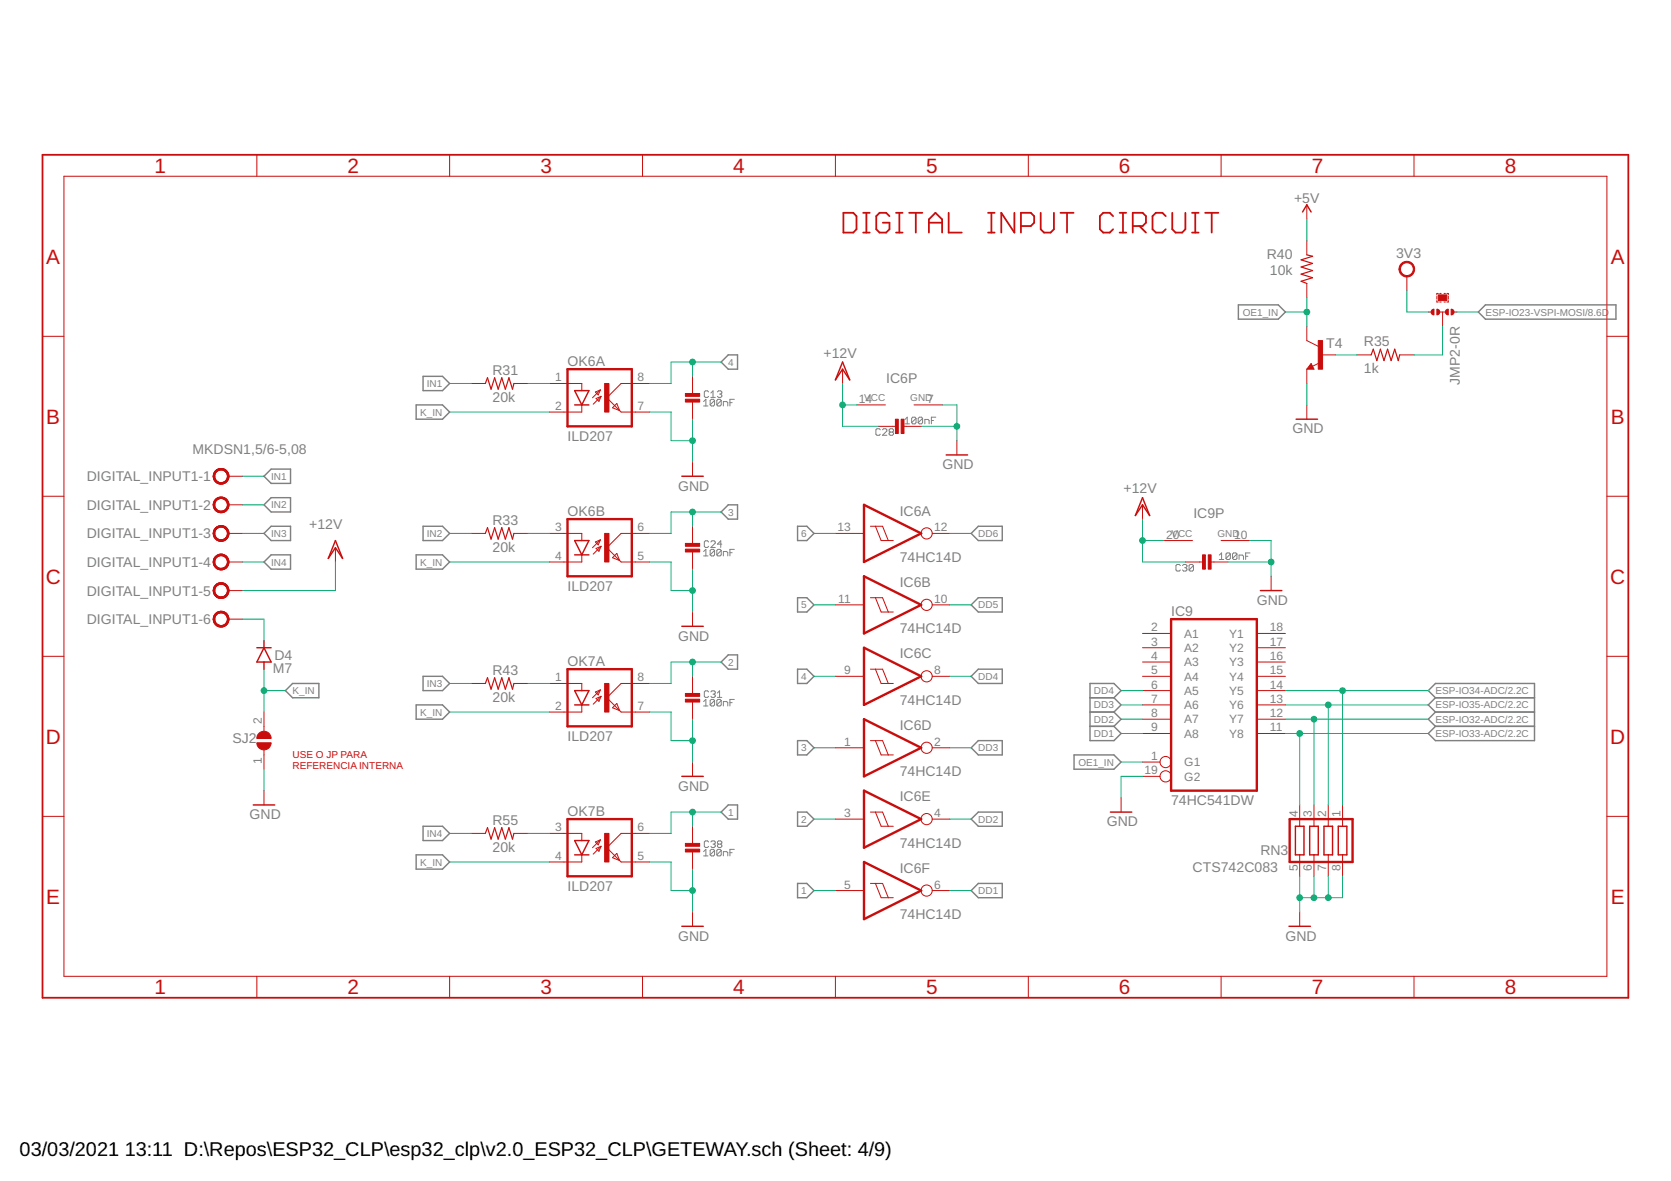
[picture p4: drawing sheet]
<svg xmlns="http://www.w3.org/2000/svg" width="297mm" height="210mm" viewBox="0 0 297 210" stroke-linecap="round" stroke-linejoin="round" font-family="sans-serif">
<g fill="none" stroke="#808080" stroke-width=".18">
<path d="M125.1 71.4l.4-.4v1.2M125.1 72.2h.8M126 69.7l-.2-.2h-.4l-.2 .2v.7l.2 .2h.4l.2-.2M126.4 70.6h.7M126.4 69.8l.3-.3v1.1M127 71.2v.7l-.2 .3h-.4l-.2-.3M127 71.2l-.2-.2h-.4l-.2 .2v.7M127 71.2l-.8 .7M127.5 69.7l.2-.2h.4l.2 .2-.2 .3M127.9 70h.2M128.1 70l.2 .3-.2 .3h-.4l-.2-.2M128.2 71.2v.7l-.2 .3h-.4l-.2-.3"/>
<path d="M128.2 71.2l-.2-.2h-.4l-.2 .2v.7M128.2 71.2l-.8 .7M128.6 72.2v-.8h.6l.2 .2v.6M129.8 71.6h.4M130.5 71h-.7v1.2M156.5 76.4l-.2-.2h-.4l-.2 .2v.8l.2 .2h.4l.2-.2M156.9 76.4l.2-.2h.4l.1 .2v.2l-.7 .8h.7M158.2 76.8l-.1-.2v-.2l.1-.2h.4l.2 .2v.2l-.2 .2M158.2 76.8l-.1 .2 .1 .4h.4l.2-.2v-.2l-.2-.2M158.2 76.8h.4M160.9 74.5l.4-.4v1.2M160.9 75.3h.8"/>
<path d="M162.8 74.4v.7l-.2 .2h-.4l-.1-.2M162.8 74.4l-.2-.3h-.4l-.1 .3v.7M162.8 74.4l-.7 .7M164 74.4v.7l-.2 .2h-.4l-.2-.2M164 74.4l-.2-.3h-.4l-.2 .3v.7M164 74.4l-.8 .7M164.4 75.3v-.8h.6l.2 .2v.6M165.6 74.7h.3M166.3 74.1h-.7v1.2M125.1 98l.4-.4v1.2M125.1 98.8h.8M126 96.3l-.2-.2h-.4l-.2 .2v.8l.2 .2h.4l.2-.2"/>
<path d="M126.4 96.3l.2-.2h.3l.2 .2v.2l-.7 .8h.7M127 97.8l-.2-.2h-.4l-.2 .2v.8M127 97.8v.8l-.2 .2h-.4l-.2-.2M127 97.8l-.8 .8M128.2 97.8l-.2-.2h-.4l-.2 .2v.8M128.2 97.8v.8l-.2 .2h-.4l-.2-.2M128.2 97.8l-.8 .8M128.3 96.7h-.8l.6-.6v1.2M128.6 98.8v-.8h.6l.2 .2v.6M129.8 98.2h.4M130.5 97.6h-.7v1.2M216.7 98.7l.4-.4v1.1"/>
<path d="M216.7 99.4h.8M218.7 98.5v.8l-.2 .1h-.4l-.2-.1M218.7 98.5l-.2-.2h-.4l-.2 .2v.8M218.7 98.5l-.8 .8M219.9 98.5v.8l-.2 .1h-.4l-.2-.1M219.9 98.5l-.2-.2h-.4l-.2 .2v.8M219.9 98.5l-.8 .8M220.3 99.4v-.7h.6l.1 .2v.5M221.4 98.9h.4M222.2 98.3h-.8v1.1M209.8 100.5l-.2-.2h-.4l-.2 .2v.8l.2 .2h.4l.2-.2M210.2 100.5l.2-.2h.4l.2 .2-.2 .4"/>
<path d="M210.6 100.9h.2M210.8 100.9l.2 .2-.2 .4h-.4l-.2-.2M212.2 100.5l-.2-.2h-.4l-.2 .2v.8M212.2 100.5v.8l-.2 .2h-.4l-.2-.2M212.2 100.5l-.8 .8M125.1 124.7l.4-.4v1.2M125.1 125.5h.8M126 123l-.2-.2h-.4l-.2 .2v.8l.2 .2h.4l.2-.2M126.4 123l.2-.2h.3l.2 .2-.2 .4M126.7 123.4h.2M126.9 123.4l.2 .2v.2l-.2 .2h-.3l-.2-.2M127 124.5l-.2-.2h-.4l-.2 .2v.8"/>
<path d="M127 124.5v.8l-.2 .2h-.4l-.2-.2M127 124.5l-.8 .8M127.5 124h.8M127.5 123.2l.4-.4v1.2M128.2 124.5l-.2-.2h-.4l-.2 .2v.8M128.2 124.5v.8l-.2 .2h-.4l-.2-.2M128.2 124.5l-.8 .8M128.6 125.5v-.8h.6l.2 .2v.6M129.8 124.9h.4M130.5 124.3h-.7v1.2M125.1 151.4l.4-.4v1.1M125.1 152.1h.8"/>
<path d="M126 149.6l-.2-.1h-.4l-.2 .1v.8l.2 .2h.4l.2-.2M126.4 149.6l.2-.1h.3l.2 .1v.2l-.2 .2M126.7 150h.2M126.9 150l.2 .2v.2l-.2 .2h-.3l-.2-.2M127 151.2l-.2-.2h-.4l-.2 .2v.7M127 151.2v.7l-.2 .2h-.4l-.2-.2M127 151.2l-.8 .7M127.7 150l-.2-.2 .2-.3h.4l.2 .1-.2 .4M127.7 150l-.2 .2v.2l.2 .2h.4l.2-.2v-.2l-.2-.2M127.7 150h.4M128.2 151.2l-.2-.2h-.4l-.2 .2v.7M128.2 151.2v.7l-.2 .2h-.4l-.2-.2"/>
<path d="M128.2 151.2l-.8 .7M128.6 152.1v-.7h.6l.2 .2v.5M129.8 151.6h.4M130.5 151h-.7v1.1"/>
</g>
<g fill="none" stroke="#808080" stroke-width=".25">
<path d="M220.1 54.2h7.1l1.3 1.3-1.3 1.2h-7.1zM262.8 55.5l1.3-1.3h23.2v2.5h-23.2zM74 72h4.7l1.2 1.2-1.2 1.3h-4.7zM75.2 66.9h3.5l1.2 1.3-1.2 1.2h-3.5zM128.2 64.3l1.3-1.2h1.6v2.5h-1.6zM46.9 84.6l1.3-1.2h3.4v2.5h-3.4zM46.9 89.7l1.3-1.2h3.4v2.5h-3.4zM46.9 99.9l1.3-1.3h3.4v2.6h-3.4zM48.2 93.5h3.4v2.6h-3.4l-1.3-1.3zM74 98.6h4.7l1.2 1.3-1.2 1.3h-4.7zM75.2 93.5h3.5l1.2 1.3-1.2 1.3h-3.5zM128.2 91l1.3-1.3h1.6v2.6h-1.6z"/>
<path d="M141.8 93.5h1.6l1.3 1.3-1.3 1.3h-1.6zM172.6 94.8l1.3-1.3h4.3v2.6h-4.3zM128.2 117.7l1.3-1.3h1.6v2.5h-1.6zM141.8 118.9h1.6l1.3 1.3-1.3 1.3h-1.6zM141.8 106.2h1.6l1.3 1.3-1.3 1.3h-1.6zM172.6 107.5l1.3-1.3h4.3v2.6h-4.3zM52 121.5h4.7v2.5h-4.7l-1.3-1.3zM74 125.3h4.7l1.2 1.3-1.2 1.2h-4.7zM75.2 120.2h3.5l1.2 1.3-1.2 1.2h-3.5zM141.8 131.6h1.6l1.3 1.3-1.3 1.3h-1.6zM172.6 120.2l1.3-1.3h4.3v2.6h-4.3zM173.9 131.6h4.3v2.6h-4.3l-1.3-1.3z"/>
<path d="M190.9 134.2h7.1l1.3 1.2-1.3 1.3h-7.1zM193.8 124h4.2M193.8 126.6h4.2M193.8 129.1h4.2M198 124l1.3-1.3-1.3-1.2h-4.2v10.1h4.2l1.3-1.2-1.3-1.3M198 124l1.3 1.3-1.3 1.3M198 126.6l1.3 1.2-1.3 1.3M255.2 124l-1.3-1.3 1.3-1.2h17.6v10.1h-17.6l-1.3-1.2 1.3-1.3M255.2 124h17.6M255.2 124l-1.3 1.3 1.3 1.3M255.2 126.6h17.6M255.2 126.6l-1.3 1.2 1.3 1.3"/>
<path d="M255.2 129.1h17.6M74 151.9h4.7l1.2 1.3-1.2 1.3h-4.7zM75.2 146.9h3.5l1.2 1.2-1.2 1.3h-3.5zM128.2 144.3l1.3-1.2h1.6v2.5h-1.6zM141.8 144.3h1.6l1.3 1.3-1.3 1.3h-1.6zM141.8 157h1.6l1.3 1.3-1.3 1.3h-1.6zM172.6 145.6l1.3-1.3h4.3v2.6h-4.3zM172.6 158.3l1.3-1.3h4.3v2.6h-4.3z"/>
</g>
<g fill="none" stroke="#c90d0c" stroke-width=".32">
<path d="M7.6 27.5h281.9v149.8h-281.9zM149.9 37.8h1.8l.6 .6v2.3l-.6 .6h-1.8zM153.4 37.8h1.2M154 37.8v3.5M158.1 38.4l-.6-.6h-1.1l-.6 .6v2.3l.6 .6h1.1l.6-.6v-1.1h-1.2M159.3 37.8h1.1M159.9 37.8v3.5M161.6 37.8h2.4M162.8 37.8v3.5M165.1 39.6h2.4M168.6 37.8v3.5h2.4M175.6 37.8h1.2"/>
<path d="M176.2 37.8v3.5M180.3 37.8v3.5l-2.3-3.5v3.5M185 37.8v2.9l.6 .6h1.2l.5-.6v-2.9M188.5 37.8h2.3M189.7 37.8v3.5M197.9 38.4l-.6-.6h-1.2l-.6 .6v2.3l.6 .6h1.2l.6-.6M199 37.8h1.2M199.6 37.8v3.5M207.2 38.4l-.6-.6h-1.1l-.6 .6v2.3l.6 .6h1.1l.6-.6M208.4 37.8v2.9l.6 .6h1.1l.6-.6v-2.9M211.9 37.8h1.2M212.5 37.8v3.5"/>
<path d="M214.2 37.8h2.4M215.4 37.8v3.5M153.4 41.3h1.2M159.3 41.3h1.1M165.1 41.3v-2.3l1.2-1.2 1.2 1.2v2.3M175.6 41.3h1.2M181.5 40.2h1.7l.6-.6v-1.2l-.6-.6h-1.7v3.5M199 41.3h1.2M201.4 40.2h1.7l.6-.6v-1.2l-.6-.6h-1.7v3.5M202.5 40.2l1.2 1.1M211.9 41.3h1.2"/>
</g>
<g fill="none" stroke="#c90d0c" stroke-width=".18">
<path d="M11.4 31.3h274.2v142.2h-274.2zM45.7 27.5v3.8M79.9 27.5v3.8M114.2 27.5v3.8M148.5 27.5v3.8M182.8 27.5v3.8M217.1 27.5v3.8M232.3 36.4v2.5M251.4 27.5v3.8M7.6 59.8h3.8M232.3 58v2.5l2 1.1M232.3 42.8v2.5"/>
<path d="M232.3 50.4v2.5M250.1 49.1v2.5M253.9 55.5h.8M255.4 52.7v.5M255.4 53.4v.3h.3M255.7 52.2h-.3v.2M255.9 55.5h1M255.9 53.7h.3M255.9 52.2h.3M256.4 55.5v2.5M256.7 53.7h.2M256.7 52.2h.2"/>
<path d="M257.2 52.2h.3v.2M257.5 52.7v.5M257.5 53.4v.3h-.3M258.2 55.5h.8M285.6 59.8h3.9M83.7 68.2h2.6M91.4 68.2h2.5M97.7 68.2h5.7v1.2M103.4 72v1.2h-5.7M105.8 69.7l.9-.4-.4 .9zM106 70.8l.8-.4-.3 .9zM106.7 69.3l-1.4 1.4"/>
<path d="M106.8 70.4l-1.3 1.4M109.6 71.7l.6 1.3-1.3-.5zM115.5 68.2h-5.1l-2.5 2.5 2.5 2.5h5.1M123.1 66.9v3.3M123.1 71.2v3.3M149.8 65.6v2.6M152.3 72h5.1M156.1 75.8h3.3M160.4 75.8h3.3M162.5 72h5.1M170.1 78.3v2.6M232.3 65.6v2.6"/>
<path d="M232.3 72v2.5M233.1 64.6l.5 1h-1.3zM234.5 64.5l-1.2 .6M234.8 63.1h2.6M241.2 63.1h2.5M248.8 63.1h2.6M7.6 88.2h3.8M40.6 94.8h2.5M40.6 99.9h2.5M40.6 84.6h2.5M40.6 89.7h2.5M59.6 97.3v2.6"/>
<path d="M83.7 94.8h2.6M91.4 94.8h2.5M97.7 94.8h5.7v1.3M103.4 98.6v1.3h-5.7M105.8 96.3l.9-.4-.4 .9zM106 97.5l.8-.4-.3 .9zM106.7 95.9l-1.4 1.4M106.8 97.1l-1.3 1.4M109.6 98.4l.6 1.2-1.3-.5zM115.5 94.8h-5.1l-2.5 2.5 2.5 2.6h5.1M123.1 82.1v2.5M123.1 93.5v3.3"/>
<path d="M123.1 97.9v3.3M148.5 94.8h5.1M154.7 93.5h2.2l1 2.6M155.6 93.5l1 2.6h2.2M165.7 94.8h3.1M203.1 89.7v2.6M206.9 96.1h5.1M210.7 99.9h3.3M215 99.9h3.3M217.1 96.1h5M285.6 88.2h3.9M7.6 116.6h3.8"/>
<path d="M40.6 105h2.5M40.6 110h2.5M123.1 108.8v2.5M148.5 107.5h5.1M154.7 106.2h2.2l1 2.6M154.7 118.9h2.2l1 2.6M155.6 106.2l1 2.6h2.2M155.6 118.9l1 2.6h2.2M165.7 107.5h3.1M203.1 112.6h5.1M203.1 115.1h5.1M203.1 117.7h5.1"/>
<path d="M223.4 112.6h5.1M223.4 115.1h5.1M223.4 117.7h5.1M226 102.4v2.6M285.6 116.6h3.9M46.9 126.6v3.4M46.9 133.3v3.4M83.7 121.5h2.6M91.4 121.5h2.5M97.7 121.5h5.7v1.2M103.4 125.3v1.3h-5.7M105.8 123l.9-.4-.4 .9z"/>
<path d="M106 124.1l.8-.3-.3 .9zM106.7 122.6l-1.4 1.4M106.8 123.8l-1.3 1.4M109.6 125l.6 1.3-1.3-.5zM115.5 121.5h-5.1l-2.5 2.5 2.5 2.6h5.1M123.1 120.2v3.3M123.1 124.5v3.3M123.1 135.4v2.6M148.5 120.2h5.1M148.5 132.9h5.1M154.7 131.6h2.2l1 2.6M155.6 131.6l1 2.6h2.2"/>
<path d="M165.7 120.2h3.1M165.7 132.9h3.1M203.1 120.2h5.1M203.1 135.4h3.1M203.1 122.7h5.1M203.1 125.3h5.1M203.1 127.8h5.1M203.1 130.4h5.1M203.1 138h3.1M223.4 120.2h5.1M223.4 122.7h5.1M223.4 125.3h5.1"/>
<path d="M223.4 127.8h5.1M223.4 130.4h5.1M7.6 145.1h3.8M46.9 140.5v2.6M83.7 148.1h2.6M91.4 148.1h2.5M97.7 148.1h5.7v1.3M103.4 151.9v1.3h-5.7M105.8 149.6l.9-.3-.4 .9zM106 150.8l.8-.4-.3 .9zM106.7 149.3l-1.4 1.4M106.8 150.4l-1.3 1.4"/>
<path d="M109.6 151.7l.6 1.3-1.3-.6zM115.5 148.1h-5.1l-2.5 2.6 2.5 2.5h5.1M123.1 146.9v3.3M123.1 151.2v3.3M148.5 145.6h5.1M148.5 158.3h5.1M154.7 144.3h2.2l1 2.6M154.7 157h2.2l1 2.6M155.6 144.3l1 2.6h2.2M155.6 157l1 2.6h2.2M165.7 145.6h3.1M165.7 158.3h3.1"/>
<path d="M199.3 141.8v2.5M231 143.1v3.8M231 151.9v3.8M233.6 143.1v3.8M233.6 151.9v3.8M236.1 143.1v3.8M236.1 151.9v3.8M238.7 143.1v3.8M238.7 151.9v3.8M285.6 145.1h3.9M45.7 173.5v3.8M79.9 173.5v3.8"/>
<path d="M114.2 173.5v3.8M123.1 162.1v2.5M148.5 173.5v3.8M182.8 173.5v3.8M217.1 173.5v3.8M231 162.1v2.5M251.4 173.5v3.8"/>
<circle cx="164.7" cy="94.8" r=".99"/>
<circle cx="164.7" cy="107.5" r=".99"/>
<circle cx="164.7" cy="120.2" r=".99"/>
<circle cx="164.7" cy="132.9" r=".99"/>
<circle cx="207.2" cy="138" r=".99"/>
<circle cx="207.2" cy="135.4" r=".99"/>
<circle cx="164.7" cy="145.6" r=".99"/>
<circle cx="164.7" cy="158.3" r=".99"/>
</g>
<path d="M100.9 65.6h11.4v10.2h-11.4zM100.9 92.3h11.4v10.1h-11.4zM153.6 89.7l10.1 5.1-10.1 5.1zM100.9 118.9h11.4v10.2h-11.4zM153.6 102.4l10.1 5.1-10.1 5.1zM153.6 115.1l10.1 5.1-10.1 5.1zM208.2 110h15.2v30.5h-15.2zM153.6 127.8l10.1 5.1-10.1 5.1zM100.9 145.6h11.4v10.1h-11.4zM153.6 140.5l10.1 5.1-10.1 5.1zM153.6 153.2l10.1 5.1-10.1 5.1zM229.3 145.6h11.1v7.6h-11.1z" fill="none" stroke="#c90d0c" stroke-width=".42"/>
<g fill="none" stroke="#c90d0c" stroke-width=".25">
<path d="M231.5 37.7l.8-1.3 .8 1.3M102.2 69.4h2.5l-1.3 2.6zM102.2 72h2.5M149.8 64.3l1.2 3.2-1.2-1.9-1.3 1.9zM230.4 74.5h3.8M233.1 65.1l-.2 .3h.4l-.2-.5-.5 .6h.7M59.6 96.1l1.3 3.2-1.3-2-1.2 2zM102.2 96.1h2.5l-1.3 2.5zM102.2 98.6h2.5M121.2 84.6h3.8M168.2 80.9h3.8M203.1 88.5l1.3 3.1-1.3-1.9-1.3 1.9z"/>
<path d="M45.7 115.1h2.5M46.9 115.1l1.3 2.6h-2.5zM46.9 113.9v1.2M46.9 117.7v1.2M121.2 111.3h3.8M224 105h3.9M102.2 122.7h2.5l-1.3 2.6zM102.2 125.3h2.5M121.2 138h3.8M45 143.1h3.8M102.2 149.4h2.5l-1.3 2.5zM102.2 151.9h2.5"/>
<path d="M197.4 144.3h3.8M230.3 146.9h1.5v5h-1.5zM232.8 146.9h1.5v5h-1.5zM235.4 146.9h1.5v5h-1.5zM237.9 146.9h1.5v5h-1.5zM121.2 164.6h3.8M229.1 164.6h3.8"/>
</g>
<g fill="#c90d0c" stroke="#c90d0c" stroke-width=".18">
<path d="M234.3 60.5h.8v5.1h-.8z"/>
<path d="M107.5 68.2h.7v5h-.7z"/>
<path d="M107.5 94.8h.7v5.1h-.7z"/>
<path d="M121.8 69.9h2.6v.5h-2.6z"/>
<path d="M121.8 71h2.6v.5h-2.6z"/>
<path d="M121.8 96.6h2.6v.5h-2.6z"/>
<path d="M121.8 97.6h2.6v.5h-2.6z"/>
<path d="M159.2 74.5h.5v2.5h-.5z"/>
<path d="M160.2 74.5h.5v2.5h-.5z"/>
<path d="M213.8 98.6h.5v2.6h-.5z"/>
<path d="M214.8 98.6h.5v2.6h-.5z"/>
<path d="M107.5 121.5h.7v5.1h-.7z"/>
<path d="M107.5 148.1h.7v5.1h-.7z"/>
<path d="M121.8 123.3h2.6v.5h-2.6z"/>
<path d="M121.8 124.3h2.6v.5h-2.6z"/>
<path d="M121.8 149.9h2.6v.5h-2.6z"/>
<path d="M121.8 150.9h2.6v.5h-2.6z"/>
<path d="M255.7 52.4h1.5v1h-1.5z"/>
</g>
<path d="M232.3 45.3l1 .3-2 .6 2 .6-2 .7 2 .6-2 .6 2 .7-2 .6 1 .4M86.3 68.2l.4-1.1 .6 2.1 .6-2.1 .7 2.1 .6-2.1 .6 2.1 .7-2.1 .6 2.1 .3-1M243.7 63.1l.4-1 .7 2 .6-2 .6 2 .7-2 .6 2 .6-2 .7 2 .2-1M86.3 94.8l.4-1 .6 2 .6-2 .7 2 .6-2 .6 2 .7-2 .6 2 .3-1M86.3 121.5l.4-1 .6 2 .6-2 .7 2 .6-2 .6 2 .7-2 .6 2 .3-1M86.3 148.1l.4-1 .6 2 .6-2 .7 2 .6-2 .6 2 .7-2 .6 2 .3-1" fill="none" stroke="#c90d0c" stroke-width=".21"/>
<g fill="#c90d0c" stroke="#c90d0c" stroke-width=".18">
<path d="M38.3 83.7a1.4 1.4 0 0 1 2.2 .2 1.4 1.4 0 0 1-.8 2.1 1.4 1.4 0 0 1-1.8-1.4h.3a1.14 1.14 0 0 1 1.6-.9 1.14 1.14 0 0 1 .2 1.9 1.14 1.14 0 0 1-1.8-.7v-.3h-.3z" fill-rule="evenodd"/>
<path d="M38.3 83.7a1.4 1.4 0 0 1 2.2 .2 1.4 1.4 0 0 1-.8 2.1 1.4 1.4 0 0 1-1.8-1.4h.3a1.14 1.14 0 0 1 1.6-.9 1.14 1.14 0 0 1 .2 1.9 1.14 1.14 0 0 1-1.8-.7v-.3h-.3z" fill-rule="evenodd"/>
<path d="M38.3 83.7a1.4 1.4 0 0 1 2.2 .2 1.4 1.4 0 0 1-.8 2.1 1.4 1.4 0 0 1-1.8-1.4h.3a1.14 1.14 0 0 1 1.6-.9 1.14 1.14 0 0 1 .2 1.9 1.14 1.14 0 0 1-1.8-.7v-.3h-.3z" fill-rule="evenodd"/>
<path d="M38.3 88.8a1.4 1.4 0 0 1 2.2 .2 1.4 1.4 0 0 1-.8 2.1 1.4 1.4 0 0 1-1.8-1.4h.3a1.14 1.14 0 0 1 1.6-.9 1.14 1.14 0 0 1 .2 1.9 1.14 1.14 0 0 1-1.8-.7v-.3h-.3z" fill-rule="evenodd"/>
<path d="M38.3 88.8a1.4 1.4 0 0 1 2.2 .2 1.4 1.4 0 0 1-.8 2.1 1.4 1.4 0 0 1-1.8-1.4h.3a1.14 1.14 0 0 1 1.6-.9 1.14 1.14 0 0 1 .2 1.9 1.14 1.14 0 0 1-1.8-.7v-.3h-.3z" fill-rule="evenodd"/>
<path d="M38.3 88.8a1.4 1.4 0 0 1 2.2 .2 1.4 1.4 0 0 1-.8 2.1 1.4 1.4 0 0 1-1.8-1.4h.3a1.14 1.14 0 0 1 1.6-.9 1.14 1.14 0 0 1 .2 1.9 1.14 1.14 0 0 1-1.8-.7v-.3h-.3z" fill-rule="evenodd"/>
<path d="M38.3 93.9a1.4 1.4 0 0 1 2.2 .2 1.4 1.4 0 0 1-.8 2.1 1.4 1.4 0 0 1-1.8-1.4h.3a1.14 1.14 0 0 1 1.6-.9 1.14 1.14 0 0 1 .2 1.9 1.14 1.14 0 0 1-1.8-.7v-.3h-.3z" fill-rule="evenodd"/>
<path d="M38.3 93.9a1.4 1.4 0 0 1 2.2 .2 1.4 1.4 0 0 1-.8 2.1 1.4 1.4 0 0 1-1.8-1.4h.3a1.14 1.14 0 0 1 1.6-.9 1.14 1.14 0 0 1 .2 1.9 1.14 1.14 0 0 1-1.8-.7v-.3h-.3z" fill-rule="evenodd"/>
<path d="M38.3 93.9a1.4 1.4 0 0 1 2.2 .2 1.4 1.4 0 0 1-.8 2.1 1.4 1.4 0 0 1-1.8-1.4h.3a1.14 1.14 0 0 1 1.6-.9 1.14 1.14 0 0 1 .2 1.9 1.14 1.14 0 0 1-1.8-.7v-.3h-.3z" fill-rule="evenodd"/>
<path d="M38.3 98.9a1.39 1.39 0 0 1 2.2 .3 1.39 1.39 0 0 1-.8 2 1.39 1.39 0 0 1-1.8-1.3h.3a1.14 1.14 0 0 1 1.6-1 1.14 1.14 0 0 1 .2 2 1.14 1.14 0 0 1-1.8-.7v-.3h-.3l.2-.7z" fill-rule="evenodd"/>
<path d="M38.3 98.9a1.39 1.39 0 0 1 2.2 .3 1.39 1.39 0 0 1-.8 2 1.39 1.39 0 0 1-1.8-1.3h.3a1.14 1.14 0 0 1 1.6-1 1.14 1.14 0 0 1 .2 2 1.14 1.14 0 0 1-1.8-.7v-.3h-.3l.2-.7z" fill-rule="evenodd"/>
<path d="M38.3 98.9a1.39 1.39 0 0 1 2.2 .3 1.39 1.39 0 0 1-.8 2 1.39 1.39 0 0 1-1.8-1.3h.3a1.14 1.14 0 0 1 1.6-1 1.14 1.14 0 0 1 .2 2 1.14 1.14 0 0 1-1.8-.7v-.3h-.3l.2-.7z" fill-rule="evenodd"/>
<path d="M38.3 104a1.39 1.39 0 0 1 2.2 .3 1.39 1.39 0 0 1-.8 2 1.39 1.39 0 0 1-1.8-1.3h.3a1.14 1.14 0 0 1 1.6-1 1.14 1.14 0 0 1 .2 2 1.14 1.14 0 0 1-1.8-.7v-.3h-.3l.2-.7z" fill-rule="evenodd"/>
<path d="M38.3 104a1.39 1.39 0 0 1 2.2 .3 1.39 1.39 0 0 1-.8 2 1.39 1.39 0 0 1-1.8-1.3h.3a1.14 1.14 0 0 1 1.6-1 1.14 1.14 0 0 1 .2 2 1.14 1.14 0 0 1-1.8-.7v-.3h-.3l.2-.7z" fill-rule="evenodd"/>
<path d="M38.3 104a1.39 1.39 0 0 1 2.2 .3 1.39 1.39 0 0 1-.8 2 1.39 1.39 0 0 1-1.8-1.3h.3a1.14 1.14 0 0 1 1.6-1 1.14 1.14 0 0 1 .2 2 1.14 1.14 0 0 1-1.8-.7v-.3h-.3l.2-.7z" fill-rule="evenodd"/>
<path d="M38.3 109.1a1.39 1.39 0 0 1 2.2 .2 1.39 1.39 0 0 1-.8 2.1 1.39 1.39 0 0 1-1.8-1.4h.3a1.14 1.14 0 0 1 1.6-.9 1.14 1.14 0 0 1 .2 1.9 1.14 1.14 0 0 1-1.8-.7v-.3h-.3l.2-.6z" fill-rule="evenodd"/>
<path d="M38.3 109.1a1.39 1.39 0 0 1 2.2 .2 1.39 1.39 0 0 1-.8 2.1 1.39 1.39 0 0 1-1.8-1.4h.3a1.14 1.14 0 0 1 1.6-.9 1.14 1.14 0 0 1 .2 1.9 1.14 1.14 0 0 1-1.8-.7v-.3h-.3l.2-.6z" fill-rule="evenodd"/>
<path d="M38.3 109.1a1.39 1.39 0 0 1 2.2 .2 1.39 1.39 0 0 1-.8 2.1 1.39 1.39 0 0 1-1.8-1.4h.3a1.14 1.14 0 0 1 1.6-.9 1.14 1.14 0 0 1 .2 1.9 1.14 1.14 0 0 1-1.8-.7v-.3h-.3l.2-.6z" fill-rule="evenodd"/>
<path d="M249.1 46.9a1.39 1.39 0 0 1 2.2 .2 1.39 1.39 0 0 1-.9 2.1 1.39 1.39 0 0 1-1.7-1.4h.2a1.15 1.15 0 0 1 1.6-1 1.15 1.15 0 0 1 .3 1.9 1.15 1.15 0 0 1-1.8-.6l-.1-.3h-.2l.2-.6z" fill-rule="evenodd"/>
<path d="M258 54.9a.51 .51 0 0 1 .5 .6 .51 .51 0 0 1-.5 .5z" fill-rule="evenodd"/>
<path d="M255.4 54.9a.51 .51 0 0 1 .5 .6 .51 .51 0 0 1-.5 .5z" fill-rule="evenodd"/>
<path d="M257 55.1l.5-.2-.1 1.1a.53 .53 0 0 1-.4-.9z" fill-rule="evenodd"/>
<path d="M254.5 55.1l.4-.2-.1 1.1a.53 .53 0 0 1-.3-.9z" fill-rule="evenodd"/>
<path d="M46.1 130.3a1.27 1.27 0 0 1 1.4-.2 1.27 1.27 0 0 1 .7 1.2h-2.5v-.5z" fill-rule="evenodd"/>
<path d="M45.7 132h2.5a1.27 1.27 0 0 1-1.3 1.3 1.27 1.27 0 0 1-1.2-1.3z" fill-rule="evenodd"/>
</g>
<g fill="none" stroke="#0dab76" stroke-width=".18">
<path d="M232.3 38.9v3.9M228.5 55.5h3.8M232.3 52.9v5.1M250.1 51.6v3.9h3.8M256.4 58v5.1h-5M259 55.5h3.8M79.9 73.2h17.8M79.9 68.2h3.8M93.9 68.2h3.8M115.5 73.2h3.8v5.1h3.8M123.1 64.3v2.6M123.1 74.5v7.6"/>
<path d="M128.2 64.3h-8.9v3.9h-3.8M149.8 72h2.5M149.8 68.2v7.6h6.3M163.7 75.8h6.4M167.6 72h2.5v6.3M232.3 68.2v3.8M237.4 63.1h3.8M43.1 99.9h3.8M43.1 94.8h3.8M43.1 84.6h3.8M43.1 89.7h3.8M59.6 99.9v5.1h-16.5"/>
<path d="M79.9 99.9h17.8M79.9 94.8h3.8M93.9 94.8h3.8M115.5 99.9h3.8v5.1h3.8M123.1 91v2.5M128.2 91h-8.9v3.8h-3.8M144.7 94.8h3.8M168.8 94.8h3.8M203.1 96.1h3.8M203.1 92.3v7.6h7.6M218.3 99.9h7.7M222.1 96.1h3.9v6.3"/>
<path d="M43.1 110h3.8v3.9M46.9 118.9v7.7M123.1 101.2v7.6M123.1 117.7v2.5M128.2 117.7h-8.9v3.8h-3.8M144.7 107.5h3.8M168.8 107.5h3.8M46.9 136.7v3.8M46.9 122.7h3.8M79.9 126.6h17.8M79.9 121.5h3.8M93.9 121.5h3.8"/>
<path d="M115.5 126.6h3.8v5h3.8M123.1 127.8v7.6M144.7 120.2h3.8M144.7 132.9h3.8M168.8 120.2h3.8M168.8 132.9h3.8M199.3 122.7h3.8M199.3 125.3h3.8M199.3 127.8h3.8M199.3 130.4h3.8M199.3 135.4h3.8M203.1 138h-3.8v3.8"/>
<path d="M228.5 122.7h25.4M228.5 125.3h25.4M228.5 127.8h25.4M228.5 130.4h25.4M231 130.4v12.7M233.6 127.8v15.3M236.1 125.3v17.8M238.7 122.7v20.4M79.9 153.2h17.8M79.9 148.1h3.8M93.9 148.1h3.8M115.5 153.2h3.8v5.1h3.8"/>
<path d="M123.1 144.3v2.6M123.1 154.5v7.6M128.2 144.3h-8.9v3.8h-3.8M144.7 158.3h3.8M144.7 145.6h3.8M168.8 158.3h3.8M168.8 145.6h3.8M231 155.7v6.4M233.6 155.7v3.9M236.1 155.7v3.9M238.7 155.7v3.9h-7.7"/>
</g>
<g fill="#0dab76" stroke="#0dab76" stroke-width=".18">
<circle cx="236.1" cy="159.6" r=".51"/>
<circle cx="233.6" cy="159.6" r=".51"/>
<circle cx="231" cy="159.6" r=".51"/>
<circle cx="226" cy="99.9" r=".51"/>
<circle cx="170.1" cy="75.8" r=".51"/>
<circle cx="123.1" cy="78.3" r=".51"/>
<circle cx="123.1" cy="105" r=".51"/>
<circle cx="123.1" cy="131.6" r=".51"/>
<circle cx="123.1" cy="158.3" r=".51"/>
<circle cx="203.1" cy="96.1" r=".51"/>
<circle cx="149.8" cy="72" r=".51"/>
<circle cx="238.7" cy="122.7" r=".51"/>
<circle cx="236.1" cy="125.3" r=".51"/>
<circle cx="233.6" cy="127.8" r=".51"/>
<circle cx="231" cy="130.4" r=".51"/>
<circle cx="123.1" cy="64.3" r=".51"/>
<circle cx="123.1" cy="91" r=".51"/>
<circle cx="123.1" cy="117.7" r=".51"/>
<circle cx="123.1" cy="144.3" r=".51"/>
<circle cx="232.3" cy="55.5" r=".51"/>
<circle cx="46.9" cy="122.7" r=".51"/>
</g>
<g font-size="3.7" fill="#c90d0c">
<text x="27.5" y="30.7">1</text>
<text x="61.8" y="30.7">2</text>
<text x="96.1" y="30.7">3</text>
<text x="130.3" y="30.7">4</text>
<text x="164.6" y="30.7">5</text>
<text x="198.9" y="30.7">6</text>
<text x="233.2" y="30.7">7</text>
<text x="267.5" y="30.7">8</text>
<text x="8.2" y="46.8">A</text>
<text x="286.3" y="46.8">A</text>
<text x="8.2" y="75.3">B</text>
<text x="286.3" y="75.3">B</text>
<text x="8.1" y="103.7">C</text>
<text x="286.2" y="103.7">C</text>
<text x="8.1" y="132.2">D</text>
<text x="286.2" y="132.2">D</text>
<text x="8.2" y="160.6">E</text>
<text x="286.3" y="160.6">E</text>
<text x="27.5" y="176.7">1</text>
<text x="61.8" y="176.7">2</text>
<text x="96.1" y="176.7">3</text>
<text x="130.3" y="176.7">4</text>
<text x="164.6" y="176.7">5</text>
<text x="198.9" y="176.7">6</text>
<text x="233.2" y="176.7">7</text>
<text x="267.5" y="176.7">8</text>
</g>
<g font-size="3.5">
<text x="3.5" y="205.4">03/03/2021</text>
<text x="22.2" y="205.4">13:11 D:\Repos\ESP32_CLP\esp32_clp\v2.0_ESP32_CLP\GETEWAY.sch (Sheet: 4/9)</text>
</g>
<g font-size="2.5" fill="#808080">
<text x="230" y="36.2">+5V</text>
<text x="225.2" y="46">R40</text>
<text x="248.2" y="45.9">3V3</text>
<text x="225.7" y="48.9">10k</text>
<text x="100.9" y="65">OK6A</text>
<text x="146.4" y="63.6">+12V</text>
<text x="235.7" y="61.8">T4</text>
<text x="242.5" y="61.6">R35</text>
<text x="87.6" y="71.5">20k</text>
<text x="87.6" y="66.7">R31</text>
<text x="157.5" y="68">IC6P</text>
<text x="242.5" y="66.4">1k</text>
<text x="259.5" y="68.4" transform="rotate(-90 259.5 68.4)">JMP2-0R</text>
<text x="229.8" y="77">GND</text>
<text x="34.2" y="80.7">MKDSN1,5/6-5,08</text>
<text x="100.9" y="78.3">ILD207</text>
<text x="167.5" y="83.4">GND</text>
<text x="15.4" y="85.5">DIGITAL_INPUT1-1</text>
<text x="120.6" y="87.2">GND</text>
<text x="199.7" y="87.7">+12V</text>
<text x="15.4" y="90.6">DIGITAL_INPUT1-2</text>
<text x="15.4" y="95.7">DIGITAL_INPUT1-3</text>
<text x="55" y="94.1">+12V</text>
<text x="87.6" y="93.3">R33</text>
<text x="100.9" y="91.6">OK6B</text>
<text x="159.9" y="91.6">IC6A</text>
<text x="212.1" y="92.1">IC9P</text>
<text x="15.4" y="100.8">DIGITAL_INPUT1-4</text>
<text x="87.6" y="98.1">20k</text>
<text x="159.9" y="99.9">74HC14D</text>
<text x="15.4" y="105.9">DIGITAL_INPUT1-5</text>
<text x="100.9" y="105">ILD207</text>
<text x="159.9" y="104.3">IC6B</text>
<text x="223.4" y="107.5">GND</text>
<text x="15.4" y="110.9">DIGITAL_INPUT1-6</text>
<text x="120.6" y="113.9">GND</text>
<text x="159.9" y="112.6">74HC14D</text>
<text x="208.2" y="109.4">IC9</text>
<text x="48.5" y="119.7">M7</text>
<text x="48.8" y="117.4">D4</text>
<text x="87.6" y="120">R43</text>
<text x="100.9" y="118.3">OK7A</text>
<text x="159.9" y="117">IC6C</text>
<text x="87.6" y="124.8">20k</text>
<text x="159.9" y="125.3">74HC14D</text>
<text x="100.9" y="131.6">ILD207</text>
<text x="159.9" y="129.7">IC6D</text>
<text x="41.3" y="132.1">SJ2</text>
<text x="159.9" y="138">74HC14D</text>
<text x="120.6" y="140.5">GND</text>
<text x="159.9" y="142.4">IC6E</text>
<text x="208.2" y="143.1">74HC541DW</text>
<text x="44.4" y="145.6">GND</text>
<text x="87.6" y="146.6">R55</text>
<text x="100.9" y="145">OK7B</text>
<text x="196.8" y="146.9">GND</text>
<text x="87.6" y="151.4">20k</text>
<text x="159.9" y="150.7">74HC14D</text>
<text x="159.9" y="155.1">IC6F</text>
<text x="212" y="155">CTS742C083</text>
<text x="224.1" y="151.9">RN3</text>
<text x="100.9" y="158.3">ILD207</text>
<text x="120.6" y="167.2">GND</text>
<text x="159.9" y="163.4">74HC14D</text>
<text x="228.5" y="167.2">GND</text>
</g>
<g font-size="2.1" fill="#808080">
<text x="98.7" y="67.8">1</text>
<text x="113.3" y="67.8">8</text>
<text x="152.7" y="71.6">14</text>
<text x="164.8" y="71.6">7</text>
<text x="98.7" y="72.9">2</text>
<text x="113.3" y="72.9">7</text>
<text x="98.7" y="94.5">3</text>
<text x="113.3" y="94.5">6</text>
<text x="148.9" y="94.5">13</text>
<text x="166.1" y="94.5">12</text>
<text x="207.3" y="95.7">20</text>
<text x="219.4" y="95.7">10</text>
<text x="98.7" y="99.5">4</text>
<text x="113.3" y="99.5">5</text>
<text x="149" y="107.2">11</text>
<text x="166.1" y="107.2">10</text>
<text x="204.7" y="112.2">2</text>
<text x="210.5" y="113.3">A1</text>
<text x="218.5" y="113.3">Y1</text>
<text x="225.8" y="112.2">18</text>
<text x="150.1" y="119.8">9</text>
<text x="166.1" y="119.8">8</text>
<text x="204.7" y="114.8">3</text>
<text x="204.7" y="117.3">4</text>
<text x="204.7" y="119.8">5</text>
<text x="210.5" y="115.9">A2</text>
<text x="210.5" y="118.4">A3</text>
<text x="218.5" y="118.4">Y3</text>
<text x="218.5" y="115.9">Y2</text>
<text x="225.8" y="119.8">15</text>
<text x="225.8" y="117.3">16</text>
<text x="225.8" y="114.8">17</text>
<text x="98.7" y="121.1">1</text>
<text x="113.3" y="121.1">8</text>
<text x="204.7" y="122.4">6</text>
<text x="204.7" y="124.9">7</text>
<text x="210.5" y="121">A4</text>
<text x="210.5" y="123.5">A5</text>
<text x="218.5" y="123.5">Y5</text>
<text x="218.5" y="121">Y4</text>
<text x="225.8" y="124.9">13</text>
<text x="225.8" y="122.4">14</text>
<text x="46.6" y="128.7" transform="rotate(-90 46.6 128.7)">2</text>
<text x="98.7" y="126.2">2</text>
<text x="113.3" y="126.2">7</text>
<text x="204.7" y="127.5">8</text>
<text x="204.7" y="130">9</text>
<text x="210.5" y="126">A6</text>
<text x="210.5" y="128.6">A7</text>
<text x="210.5" y="131.1">A8</text>
<text x="218.5" y="131.1">Y8</text>
<text x="218.5" y="128.6">Y7</text>
<text x="218.5" y="126">Y6</text>
<text x="225.8" y="130">11</text>
<text x="225.8" y="127.5">12</text>
<text x="46.6" y="135.7" transform="rotate(-90 46.6 135.7)">1</text>
<text x="150.1" y="132.5">1</text>
<text x="166.1" y="132.5">2</text>
<text x="203.5" y="137.6">19</text>
<text x="204.7" y="135.1">1</text>
<text x="210.5" y="136.2">G1</text>
<text x="210.5" y="138.7">G2</text>
<text x="98.7" y="147.8">3</text>
<text x="113.3" y="147.8">6</text>
<text x="150.1" y="145.2">3</text>
<text x="166.1" y="145.2">4</text>
<text x="230.7" y="145.2" transform="rotate(-90 230.7 145.2)">4</text>
<text x="233.2" y="145.2" transform="rotate(-90 233.2 145.2)">3</text>
<text x="235.8" y="145.2" transform="rotate(-90 235.8 145.2)">2</text>
<text x="238.3" y="145.2" transform="rotate(-90 238.3 145.2)">1</text>
<text x="98.7" y="152.9">4</text>
<text x="113.3" y="152.9">5</text>
<text x="230.7" y="154.8" transform="rotate(-90 230.7 154.8)">5</text>
<text x="233.2" y="154.8" transform="rotate(-90 233.2 154.8)">6</text>
<text x="235.8" y="154.8" transform="rotate(-90 235.8 154.8)">7</text>
<text x="238.3" y="154.8" transform="rotate(-90 238.3 154.8)">8</text>
<text x="150.1" y="157.9">5</text>
<text x="166.1" y="157.9">6</text>
</g>
<g font-size="1.8" fill="#808080">
<text x="220.9" y="56.1">OE1_IN</text>
<text x="264.1" y="56.1">ESP-IO23-VSPI-MOSI/8.6D</text>
<text x="129.5" y="65">4</text>
<text x="75.9" y="68.8">IN1</text>
<text x="153.6" y="71.3">VCC</text>
<text x="161.8" y="71.3">GND</text>
<text x="74.7" y="73.9">K_IN</text>
<text x="48.2" y="85.3">IN1</text>
<text x="48.2" y="95.4">IN3</text>
<text x="48.2" y="90.4">IN2</text>
<text x="75.9" y="95.4">IN2</text>
<text x="129.5" y="91.6">3</text>
<text x="142.4" y="95.4">6</text>
<text x="173.9" y="95.4">DD6</text>
<text x="208.2" y="95.4">VCC</text>
<text x="216.4" y="95.4">GND</text>
<text x="48.2" y="100.5">IN4</text>
<text x="74.7" y="100.5">K_IN</text>
<text x="142.4" y="108.1">5</text>
<text x="173.9" y="108.1">DD5</text>
<text x="129.5" y="118.3">2</text>
<text x="52" y="123.4">K_IN</text>
<text x="75.9" y="122.1">IN3</text>
<text x="142.4" y="120.8">4</text>
<text x="173.9" y="120.8">DD4</text>
<text x="194.4" y="123.4">DD4</text>
<text x="194.4" y="125.9">DD3</text>
<text x="255.2" y="123.4">ESP-IO34-ADC/2.2C</text>
<text x="255.2" y="125.9">ESP-IO35-ADC/2.2C</text>
<text x="74.7" y="127.2">K_IN</text>
<text x="194.4" y="128.5">DD2</text>
<text x="194.4" y="131">DD1</text>
<text x="255.2" y="128.5">ESP-IO32-ADC/2.2C</text>
<text x="255.2" y="131">ESP-IO33-ADC/2.2C</text>
<text x="142.4" y="133.5">3</text>
<text x="173.9" y="133.5">DD3</text>
<text x="191.7" y="136.1">OE1_IN</text>
<text x="75.9" y="148.8">IN4</text>
<text x="129.5" y="145">1</text>
<text x="142.4" y="146.2">2</text>
<text x="173.9" y="146.2">DD2</text>
<text x="74.7" y="153.8">K_IN</text>
<text x="142.4" y="158.9">1</text>
<text x="173.9" y="158.9">DD1</text>
</g>
<g font-size="1.8" fill="#c90d0c">
<text x="52" y="134.8">USE O JP PARA</text>
<text x="52" y="136.7">REFERENCIA INTERNA</text>
</g>
</svg>
